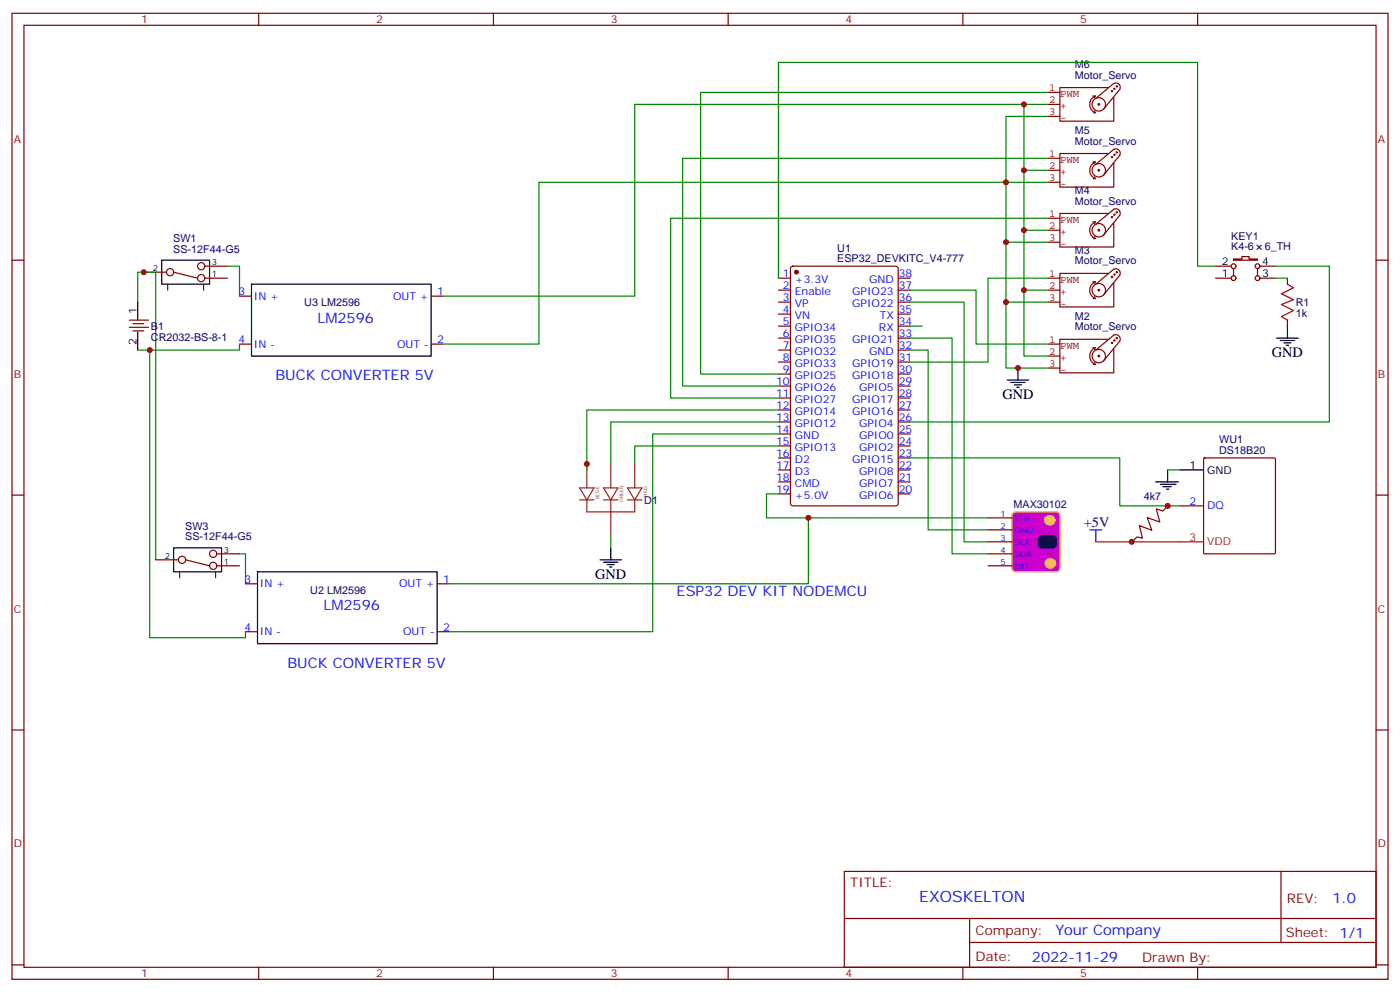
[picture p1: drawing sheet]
<svg xmlns="http://www.w3.org/2000/svg" width="412mm" height="292mm" viewBox="0 0 412 292" stroke-linecap="round" stroke-linejoin="round" font-family="sans-serif">
<g fill="none" stroke="#870000" stroke-width=".35">
<path d="M3.5 3.9h405.4v284.4h-405.4zM7.1 7.4h398.2v277.3h-398.2zM76.2 3.9v3.5M145.3 3.9v3.5M214.5 3.9v3.5M283.6 3.9v3.5M352.8 3.9v3.5M3.5 76.6h3.6M60.3 78.4h6.7M233.1 78.6l.4-.2h30.4l.6 .4 .1 69.4-.5 .7h-30.6l-.6-.5-.1-69.3zM405.3 76.6h3.6M38.1 94.2h5.6"/>
<path d="M38.1 96.3h5.6M39.2 95.3h3.1M39.2 97.4h3.1M42.3 80.1h6.7M49.4 83.6v1.8M51.2 80.1l7 1.8M60 83.6v1.8M60.3 81.9h6.7M70.6 87.2h3.5M127 87.2h3.5M229.3 81.9h3.5M229.3 85.4h3.5"/>
<path d="M229.3 88.9h3.5M229.3 92.5h3.5M229.3 96h3.5M229.3 99.5h3.5M264.6 81.9h3.5M264.6 85.4h3.5M264.6 88.9h3.5M264.6 92.5h3.5M264.6 96h3.5M264.6 99.5h3.5M70.6 101.3h3.5M127 101.3h3.5"/>
<path d="M229.3 103h3.5M229.3 106.6h3.5M229.3 110.1h3.5M229.3 113.6h3.5M229.3 117.2h3.5M264.6 103h3.5M264.6 106.6h3.5M264.6 110.1h3.5M264.6 113.6h3.5M264.6 117.2h3.5M229.3 120.7h3.5M229.3 124.2h3.5"/>
<path d="M229.3 127.7h3.5M229.3 131.3h3.5M229.3 134.8h3.5M229.3 138.3h3.5M264.6 120.7h3.5M264.6 124.2h3.5M264.6 127.7h3.5M264.6 131.3h3.5M264.6 134.8h3.5M264.6 138.3h3.5M354.6 135l.3-.2h20.5l.3 .2v27.7l-.2 .3h-20.6l-.3-.2zM3.5 145.7h3.6"/>
<path d="M229.3 141.9h3.5M229.3 145.4h3.5M264.6 141.9h3.5M264.6 145.4h3.5M344 148.9l-1.5 1.5-1.9-.6 1 3.9-3.6-1.3 1.3 3.7-3.7-1.4 .9 3.7-1.5-.4-1.6 1.5M347.5 148.9h7M405.3 145.7h3.6M3.5 214.9h3.6M405.3 214.9h3.6M248.7 256.5h156.6v28.2h-156.6zM377.3 256.5v20.9M248.7 270.4h156.5"/>
<path d="M285.6 277.4h119.6M285.6 270.4v14.1M3.5 284h3.6M76.2 284.7v3.6M145.3 284.7v3.6M214.5 284.7v3.6M283.6 284.7v3.6M352.8 284.7v3.6M405.3 284h3.6"/>
<circle cx="59.3" cy="78.4" r="1.06"/>
<circle cx="50.1" cy="80.1" r="1.06"/>
<circle cx="59.3" cy="81.9" r="1.06"/>
</g>
<circle cx="234.6" cy="80.1" r=".53" fill="#870000" stroke="#870000" stroke-width=".35"/>
<g fill="none" stroke="#000" stroke-width=".35">
<path d="M47.6 76.6h14.1v7h-14.1zM40.6 88.9v5.3M40.6 97.8v5.2M74.1 83.6h52.9v21.2h-52.9zM296.7 111.9h6.3M297.7 112.6h4.3M298.8 113.3h2.1M299.5 114h.7M299.9 108.3v3.6M344 138.3v3.6M347.5 138.3h7M340.4 141.9h6.7"/>
<path d="M341.8 142.6h4.6M342.5 143.3h2.5M343.6 144h.7"/>
</g>
<path d="M308.7 34.3h-12.4v19.4h12.4M308.7 30.7h-7.1v19.4h7.1M296.3 53.7v17.6h12.4M301.6 50.1v17.7h7.1M67 78.4h3.6v8.8M296.3 71.3v17.6h12.4M301.6 67.8v17.6h7.1M40.6 88.9v-8.8h5.3v84.7M296.3 88.9v19.4h12.4M301.6 85.4v19.4h7.1M70.6 101.3v1.7h-30" fill="none" stroke="#008700" stroke-width=".35"/>
<g fill="none" stroke="#850000" stroke-width=".35">
<path d="M308.7 27.2h3.5M308.7 30.7h3.5M308.7 34.3h3.5M321.9 28.3h.7M322.1 33.2h.5M322.4 32.7l.2 .5M322.6 28.3l-.2 .5M322.6 28.3a2.68 2.68 0 0 0-1.6 2.4 2.68 2.68 0 0 0 1.6 2.5M322.8 29l5.3-4.4a1.31 1.31 0 0 1 1.5 .2 1.31 1.31 0 0 1 .2 1.5l-4.7 5.8M323.9 30.7l-.2-.2-.3 .2 .5 .2M325.6 30.7a1.98 1.98 0 0 0-2.9-1.7 1.98 1.98 0 0 0-.1 3.4 1.98 1.98 0 0 0 3-1.5M326.3 25.8h-14.1v9.9h15.9v-7.1"/>
<path d="M327.7 26.8l-.1-.1-.2 .1 .3 .2M328.4 26.1l-.1-.1-.2 .1 .3 .2M329.1 25.4l-.1-.1-.2 .1 .3 .2M308.7 46.6h3.5M308.7 50.1h3.5M308.7 53.7h3.5M321.9 47.7h.7M322.1 52.6h.5M322.4 52.1l.2 .5M322.6 47.7l-.2 .5M322.6 47.7a2.68 2.68 0 0 0-1.6 2.4 2.68 2.68 0 0 0 1.6 2.5M322.8 48.4l5.3-4.4a1.31 1.31 0 0 1 1.5 .2 1.31 1.31 0 0 1 .2 1.5l-4.7 5.8"/>
<path d="M323.9 50.1l-.2-.2-.3 .2 .5 .2M325.6 50.1a1.98 1.98 0 0 0-2.9-1.7 1.98 1.98 0 0 0-.1 3.4 1.98 1.98 0 0 0 3-1.5M326.3 45.2h-14.1v9.9h15.9v-7.1M327.7 46.2l-.1-.1-.2 .1 .3 .2M328.4 45.5l-.1-.1-.2 .1 .3 .2M329.1 44.8l-.1-.1-.2 .1 .3 .2M308.7 64.2h3.5M308.7 67.8h3.5M308.7 71.3h3.5M321.9 65.3h.7M322.1 70.2h.5M322.4 69.7l.2 .5"/>
<path d="M322.6 65.3l-.2 .5M322.6 65.3a2.68 2.68 0 0 0-1.6 2.5 2.68 2.68 0 0 0 1.6 2.4M322.8 66l5.3-4.4a1.31 1.31 0 0 1 1.5 .2 1.31 1.31 0 0 1 .2 1.6l-4.7 5.8M323.9 67.8l-.2-.3-.3 .3 .5 .1M325.6 67.8a1.98 1.98 0 0 0-2.9-1.8 1.98 1.98 0 0 0-.1 3.4 1.98 1.98 0 0 0 3-1.5M326.3 62.8h-14.1v9.9h15.9v-7M327.7 63.9l-.1-.2-.2 .2 .3 .1M328.4 63.2l-.1-.2-.2 .2 .3 .1M329.1 62.5l-.1-.2-.2 .2 .3 .1M308.7 81.9h3.5M308.7 85.4h3.5M308.7 88.9h3.5"/>
<path d="M321.9 82.9h.7M322.1 87.9h.5M322.4 87.3l.2 .6M322.6 82.9l-.2 .6M322.6 82.9a2.68 2.68 0 0 0-1.6 2.5 2.68 2.68 0 0 0 1.6 2.5M322.8 83.6l5.3-4.4a1.31 1.31 0 0 1 1.5 .3 1.31 1.31 0 0 1 .2 1.5l-4.7 5.8M323.9 85.4l-.2-.2-.3 .2 .5 .2M325.6 85.4a1.98 1.98 0 0 0-2.9-1.7 1.98 1.98 0 0 0-.1 3.4 1.98 1.98 0 0 0 3-1.5M326.3 99.9h-14.1v9.8h15.9v-7M326.3 80.5h-14.1v9.8h15.9v-7M327.7 81.5l-.1-.1-.2 .1 .3 .1M328.4 80.8l-.1-.2-.2 .2 .3 .1"/>
<path d="M329.1 99.5l-.1-.2-.2 .2 .3 .1M329.1 80.1l-.1-.2-.2 .2 .3 .1M308.7 101.3h3.5M308.7 104.8h3.5M308.7 108.3h3.5M321.9 102.3h.7M322.1 107.3h.5M322.4 106.8l.2 .5M322.6 102.3l-.2 .6M322.6 102.3a2.68 2.68 0 0 0-1.6 2.5 2.68 2.68 0 0 0 1.6 2.5M322.8 103l5.3-4.4a1.31 1.31 0 0 1 1.5 .3 1.31 1.31 0 0 1 .2 1.5l-4.7 5.8M323.9 104.8l-.2-.2-.3 .2 .5 .2"/>
<path d="M325.6 104.8a1.98 1.98 0 0 0-2.9-1.7 1.98 1.98 0 0 0-.1 3.4 1.98 1.98 0 0 0 3-1.5M327.7 100.9l-.1-.1-.2 .1 .3 .1M328.4 100.2l-.1-.2-.2 .2 .3 .1"/>
</g>
<path d="M347.5 159.5h7" fill="none" stroke="#f00" stroke-width=".35"/>
<path d="M321 156h3.6M322.8 156v3.5" fill="none" stroke="#00f" stroke-width=".35"/>
<g fill="#870000">
<circle cx="344" cy="148.9" r=".18"/>
<circle cx="333.4" cy="159.5" r=".18"/>
</g>
<path d="M322.8 159.5h24.7" fill="none" stroke="#f00" stroke-width=".35"/>
<path d="M344 138.3h3.5" fill="none" stroke="#008700" stroke-width=".35"/>
<path d="M298.3 151.1l.9-.4h11.9l.9 .4 .2 .6v15.6l-.5 .8-.6 .2h-11.9l-.9-.5-.2-.5v-15.6z" fill="#c0c" stroke="#eda614" stroke-width=".35"/>
<g fill="none" stroke="#870000" stroke-width=".35">
<path d="M358.1 78.4h4.6M363.4 76.2h2.4v-.7h2.1v.7h2.5v.4h-7zM363.4 79.1v2.1M370.4 79.1v2.1M371.1 78.4h4.6M358.1 81.9h4.6M371.1 81.9h4.6M379.2 81.9v1.7M379.2 94.2v1.8M291 152.4h7.1M291 156h7.1M291 159.5h7.1"/>
<path d="M45.9 164.8h6.7M52.9 168.3v1.8M54.7 164.8l7 1.7M63.5 168.3v1.8M63.9 163h6.7M63.9 166.5h6.7M72.3 171.8h3.5M128.8 171.8h3.5M291 163h7.1M291 166.5h7.1M72.3 185.9h3.5M128.8 185.9h3.5"/>
<circle cx="363.4" cy="78.4" r=".71"/>
<circle cx="370.4" cy="78.4" r=".71"/>
<circle cx="363.4" cy="81.9" r=".71"/>
<circle cx="370.4" cy="81.9" r=".71"/>
<circle cx="53.6" cy="164.8" r="1.06"/>
<circle cx="62.8" cy="166.5" r="1.06"/>
<circle cx="62.8" cy="163" r="1.06"/>
</g>
<path d="M306.1 158.2l.8-.5h3.2l.6 .2 .4 .6a3.1 3.1 0 0 1-.2 2.3l-.8 .5h-3.2l-.8-.5a3.2 3.2 0 0 1-.2-2.3z" fill="#000" stroke="#000" stroke-width=".35"/>
<g fill="#eda614" stroke="#eda614" stroke-width=".35">
<path d="M308.1 165a1.5 1.5 0 0 1 2.2-.3 1.5 1.5 0 0 1 0 2.3 1.51 1.51 0 0 1-1.9-.1 1.51 1.51 0 0 1-.3-1.9z"/>
<path d="M307.9 152.3a1.5 1.5 0 0 1 2.3-.3 1.5 1.5 0 0 1-.1 2.3 1.51 1.51 0 0 1-1.9-.1 1.51 1.51 0 0 1-.3-1.9z"/>
</g>
<g fill="none" stroke="#008700" stroke-width=".35">
<path d="M301.6 30.7h-114.6v56.5h-56.5M308.7 27.2h-102.3v82.9h22.9M296.3 53.7h-137.6v47.6h-28.2M308.7 46.6h-107.6v67h28.2M308.7 64.2h-111.1v53h31.7M358.1 78.4h-5.3v-60h-123.5v63.5M375.7 78.4h15.9v45.8h-123.5M268.1 88.9h15.9v70.6h7M268.1 99.5h12.4v63.5h10.5M268.1 85.4h19.4v15.9h21.2M268.1 96h3.5M308.7 81.9h-17.7v24.7h-22.9"/>
<path d="M375.7 81.9h3.5M44.1 103v84.7h28.2v-1.8M268.1 103h5.3v53h17.6M229.3 131.3h-42.3v5.3M229.3 120.7h-56.4v17.6M229.3 124.2h-49.4v12.4M229.3 127.7h-37v58.2h-60M268.1 134.8h61.7v14.1h17.7M179.9 157.7v3.6M229.3 145.4h-3.5v7h65.2M238.1 152.4v19.4h-105.8M70.6 163h1.7v8.8"/>
</g>
<path d="M172.9 136.6v7M179.9 136.6v7M187 136.6v7M170.7 143.6h4.3l-2.1 3.5zM170.7 147.1h4.3M172.9 147.1v3.6h14.1v-3.6M177.8 143.6h4.2l-2.1 3.5zM177.8 147.1h4.2M179.9 147.1v10.6M184.9 143.6h4.2l-2.1 3.5zM184.9 147.1h4.2" fill="none" stroke="#8c2424" stroke-width=".35"/>
<path d="M376.1 99.5h6.3M379.2 96v3.5M377.1 100.2h4.3M378.2 100.9h2.1M378.9 101.6h.7M51.2 161.3h14.1v7h-14.1zM75.8 168.3h53v21.2h-53zM176.7 164.8h6.4M177.8 165.5h4.2M178.9 166.2h2.1M179.6 166.9h.7M179.9 161.3v3.5" fill="none" stroke="#000" stroke-width=".35"/>
<path d="M379.2 83.6l1.8 1.1-3.5 1.8 3.5 1.7-3.5 1.4 3.5 1.8-3.5 1.8 1.7 1" fill="none" stroke="#a10000" stroke-width=".35"/>
<g fill="#c00">
<circle cx="296.3" cy="53.7" r=".88"/>
<circle cx="296.3" cy="71.3" r=".88"/>
<circle cx="296.3" cy="88.9" r=".88"/>
<circle cx="301.6" cy="50.1" r=".88"/>
<circle cx="301.6" cy="67.8" r=".88"/>
<circle cx="301.6" cy="85.4" r=".88"/>
<circle cx="299.9" cy="108.3" r=".88"/>
<circle cx="333.4" cy="159.5" r=".88"/>
<circle cx="344" cy="148.9" r=".88"/>
<circle cx="172.9" cy="136.6" r=".88"/>
<circle cx="42.3" cy="80.1" r=".88"/>
<circle cx="44.1" cy="103" r=".88"/>
<circle cx="238.1" cy="152.4" r=".88"/>
<circle cx="301.6" cy="30.7" r=".88"/>
</g>
<text font-size="4.6" fill="#00f" x="270.8" y="265.5">EXOSKELTON</text>
<g font-size="4.2" fill="#00f">
<text x="93.5" y="95">LM2596</text>
<text x="81.1" y="111.9">BUCK CONVERTER 5V</text>
<text x="95.2" y="179.6">LM2596</text>
<text x="199.3" y="175.4">ESP32 DEV KIT NODEMCU</text>
<text x="84.7" y="196.5">BUCK CONVERTER 5V</text>
<text x="392.5" y="265.8">1.0</text>
<text x="310.9" y="275.3">Your Company</text>
<text x="304" y="283.1">2022-11-29</text>
</g>
<g font-size="4.2">
<text x="374.6" y="105.2">GND</text>
<text x="295.3" y="117.5">GND</text>
<text x="175.3" y="170.4">GND</text>
</g>
<text font-size="4.2" fill="#000080" x="319.3" y="155.3">+5V</text>
<g font-size="3.9" fill="#800">
<text x="250.5" y="261.1">TITLE:</text>
<text x="379.1" y="265.8">REV:</text>
<text x="287.4" y="275.3">Company:</text>
<text x="378.7" y="275.9">Sheet: 1/1</text>
<text x="287.4" y="283">Date:</text>
<text x="336.4" y="283.1">Drawn By:</text>
</g>
<g font-size="3.2" fill="#800">
<text x="41.6" y="6.9">1</text>
<text x="110.8" y="6.9">2</text>
<text x="179.9" y="6.9">3</text>
<text x="249.1" y="6.9">4</text>
<text x="318.2" y="6.9">5</text>
<text x="4.1" y="42">A</text>
<text x="405.9" y="42">A</text>
<text x="4.1" y="111.2">B</text>
<text x="405.9" y="111.2">B</text>
<text x="4.1" y="180.3">C</text>
<text x="405.9" y="180.3">C</text>
<text x="4.1" y="249.4">D</text>
<text x="405.9" y="249.4">D</text>
<text x="41.6" y="287.7">1</text>
<text x="110.8" y="287.7">2</text>
<text x="179.9" y="287.7">3</text>
<text x="249.1" y="287.7">4</text>
<text x="318.2" y="287.7">5</text>
</g>
<g font-size="3.2" fill="#000080">
<text x="316.6" y="23.2">Motor_Servo</text>
<text x="316.6" y="20">M6</text>
<text x="316.6" y="39.4">M5</text>
<text x="316.6" y="42.6">Motor_Servo</text>
<text x="316.6" y="57.1">M4</text>
<text x="316.6" y="60.2">Motor_Servo</text>
<text x="51" y="71.4">SW1</text>
<text x="362.7" y="70.6">KEY1</text>
<text x="51" y="74.4">SS-12F44-G5</text>
<text x="246.6" y="77.2">ESP32_DEVKITC_V4-777</text>
<text x="246.6" y="74.1">U1</text>
<text x="316.6" y="77.8">Motor_Servo</text>
<text x="316.6" y="74.7">M3</text>
<text x="362.7" y="73.7">K4-6</text>
<text x="372.6" y="73.7">6_TH</text>
<text x="89.6" y="90.1">U3 LM2596</text>
<text x="316.6" y="94.1">M2</text>
<text x="381.7" y="93.2">1k</text>
<text x="381.7" y="90.1">R1</text>
<text x="44.4" y="100.3">CR2032-BS-8-1</text>
<text x="44.4" y="97.2">B1</text>
<text x="316.6" y="97.2">Motor_Servo</text>
<text x="359.1" y="130.5">WU1</text>
<text x="359.1" y="133.5">DS18B20</text>
<text x="189.8" y="148.4">D1</text>
<text x="298.6" y="149.6">MAX30102</text>
<text x="336.9" y="147.1">4k7</text>
<text x="54.6" y="159.1">SS-12F44-G5</text>
<text x="54.6" y="156">SW3</text>
<text x="91.4" y="174.7">U2 LM2596</text>
</g>
<g font-size="3.2" fill="#840000">
<text x="309" y="26.8">1</text>
<text x="312.2" y="28.7">PWM</text>
<text x="309" y="30.4">2</text>
<text x="309" y="33.9">3</text>
<text x="312.2" y="32.2">+</text>
<text x="312.2" y="35.8">-</text>
<text x="309" y="46.2">1</text>
<text x="309" y="49.8">2</text>
<text x="309" y="53.3">3</text>
<text x="312.2" y="48.1">PWM</text>
<text x="312.2" y="51.6">+</text>
<text x="312.2" y="55.2">-</text>
<text x="309" y="63.9">1</text>
<text x="312.2" y="65.7">PWM</text>
<text x="309" y="67.4">2</text>
<text x="309" y="70.9">3</text>
<text x="312.2" y="69.3">+</text>
<text x="312.2" y="72.8">-</text>
<text x="309" y="81.5">1</text>
<text x="312.2" y="83.4">PWM</text>
<text x="309" y="85.1">2</text>
<text x="309" y="88.6">3</text>
<text x="312.2" y="86.9">+</text>
<text x="312.2" y="90.4">-</text>
<text x="309" y="100.9">1</text>
<text x="309" y="104.5">2</text>
<text x="309" y="108">3</text>
<text x="312.2" y="102.8">PWM</text>
<text x="312.2" y="106.3">+</text>
<text x="312.2" y="109.8">-</text>
</g>
<g font-size="3.2">
<text x="359.9" y="78">2</text>
<text x="371.8" y="78">4</text>
<text x="359.9" y="81.5">1</text>
<text x="371.8" y="81.5">3</text>
<text x="40.2" y="92.5" transform="rotate(-90 40.2 92.5)">1</text>
<text x="40.2" y="101.5" transform="rotate(-90 40.2 101.5)">2</text>
<text x="350.4" y="138">1</text>
<text x="355.6" y="139.4">GND</text>
</g>
<g font-size="3.2" fill="#00f">
<text x="230.6" y="81.5">1</text>
<text x="234.1" y="83.3">+3.3V</text>
<text x="256" y="83.3">GND</text>
<text x="264.8" y="81.5">38</text>
<text x="70.3" y="86.8">3</text>
<text x="74.8" y="88.2">IN +</text>
<text x="115.8" y="88.2">OUT +</text>
<text x="128.8" y="86.8">1</text>
<text x="230.6" y="88.6">3</text>
<text x="230.6" y="85.1">2</text>
<text x="234.1" y="86.8">Enable</text>
<text x="251" y="86.8">GPIO23</text>
<text x="264.8" y="85.1">37</text>
<text x="264.8" y="88.6">36</text>
<text x="230.6" y="95.6">5</text>
<text x="230.6" y="92.1">4</text>
<text x="234.1" y="93.9">VN</text>
<text x="234.1" y="90.3">VP</text>
<text x="251" y="90.3">GPIO22</text>
<text x="259.1" y="93.9">TX</text>
<text x="264.8" y="92.1">35</text>
<text x="264.8" y="95.6">34</text>
<text x="70.3" y="100.9">4</text>
<text x="128.8" y="100.9">2</text>
<text x="230.6" y="99.2">6</text>
<text x="234.1" y="100.9">GPIO35</text>
<text x="234.1" y="97.4">GPIO34</text>
<text x="251" y="100.9">GPIO21</text>
<text x="258.9" y="97.4">RX</text>
<text x="264.8" y="99.2">33</text>
<text x="74.8" y="102.3">IN -</text>
<text x="117" y="102.3">OUT -</text>
<text x="230.6" y="106.2">8</text>
<text x="230.6" y="102.7">7</text>
<text x="234.1" y="108">GPIO33</text>
<text x="234.1" y="104.5">GPIO32</text>
<text x="251" y="108">GPIO19</text>
<text x="256" y="104.5">GND</text>
<text x="264.8" y="102.7">32</text>
<text x="264.8" y="106.2">31</text>
<text x="228.6" y="113.3">10</text>
<text x="230.6" y="109.7">9</text>
<text x="234.1" y="111.5">GPIO25</text>
<text x="251" y="111.5">GPIO18</text>
<text x="264.8" y="109.7">30</text>
<text x="264.8" y="113.3">29</text>
<text x="228.6" y="116.8">11</text>
<text x="234.1" y="118.6">GPIO27</text>
<text x="234.1" y="115">GPIO26</text>
<text x="251" y="118.6">GPIO17</text>
<text x="253.1" y="115">GPIO5</text>
<text x="264.8" y="116.8">28</text>
<text x="228.6" y="123.9">13</text>
<text x="228.6" y="120.3">12</text>
<text x="234.1" y="125.6">GPIO12</text>
<text x="234.1" y="122.1">GPIO14</text>
<text x="251" y="122.1">GPIO16</text>
<text x="253.1" y="125.6">GPIO4</text>
<text x="264.8" y="120.3">27</text>
<text x="264.8" y="123.9">26</text>
<text x="228.6" y="130.9">15</text>
<text x="228.6" y="127.4">14</text>
<text x="234.1" y="129.2">GND</text>
<text x="253.1" y="129.2">GPIO0</text>
<text x="264.8" y="127.4">25</text>
<text x="264.8" y="130.9">24</text>
<text x="228.6" y="138">17</text>
<text x="228.6" y="134.4">16</text>
<text x="234.1" y="136.2">D2</text>
<text x="234.1" y="132.7">GPIO13</text>
<text x="251" y="136.2">GPIO15</text>
<text x="253.1" y="132.7">GPIO2</text>
<text x="264.8" y="134.4">23</text>
<text x="264.8" y="138">22</text>
<text x="228.6" y="141.5">18</text>
<text x="234.1" y="143.3">CMD</text>
<text x="234.1" y="139.7">D3</text>
<text x="253.1" y="139.7">GPIO8</text>
<text x="253.1" y="143.3">GPIO7</text>
<text x="264.8" y="141.5">21</text>
<text x="228.6" y="145">19</text>
<text x="234.1" y="146.8">+5.0V</text>
<text x="253.1" y="146.8">GPIO6</text>
<text x="264.8" y="145">20</text>
<text x="350.4" y="148.6">2</text>
<text x="355.6" y="150">DQ</text>
<text x="72.1" y="171.5">3</text>
<text x="76.6" y="172.9">IN +</text>
<text x="117.6" y="172.9">OUT +</text>
<text x="130.5" y="171.5">1</text>
<text x="72.1" y="185.6">4</text>
<text x="130.5" y="185.6">2</text>
<text x="76.6" y="187">IN -</text>
<text x="118.7" y="187">OUT -</text>
</g>
<g font-size="3.2" fill="#f00">
<text x="350.4" y="159.1">3</text>
<text x="355.6" y="160.5">VDD</text>
</g>
<g font-size="2.5">
<text x="62.4" y="78">3</text>
<text x="45" y="79.8">2</text>
<text x="62.4" y="81.5">1</text>
<text x="48.5" y="164.4">2</text>
<text x="66" y="162.7">3</text>
<text x="66" y="166.2">1</text>
</g>
<g font-size="2.5" fill="#00f">
<text x="294.8" y="152.1">1</text>
<text x="294.8" y="155.6">2</text>
<text x="298.8" y="153.5">VIN</text>
<text x="294.8" y="159.1">3</text>
<text x="298.8" y="157">GND</text>
<text x="298.8" y="160.5">SCL</text>
<text x="294.8" y="162.7">4</text>
<text x="294.8" y="166.2">5</text>
<text x="298.8" y="164.1">SDA</text>
<text x="298.8" y="167.6">INT</text>
</g>
<g font-size="1.4" fill="#8d2323">
<text x="176.5" y="146.9" transform="rotate(-90 176.5 146.9)">BLUE</text>
<text x="183.5" y="147.7" transform="rotate(-90 183.5 147.7)">GREEN</text>
<text x="190.6" y="146.2" transform="rotate(-90 190.6 146.2)">RED</text>
</g>
</svg>
